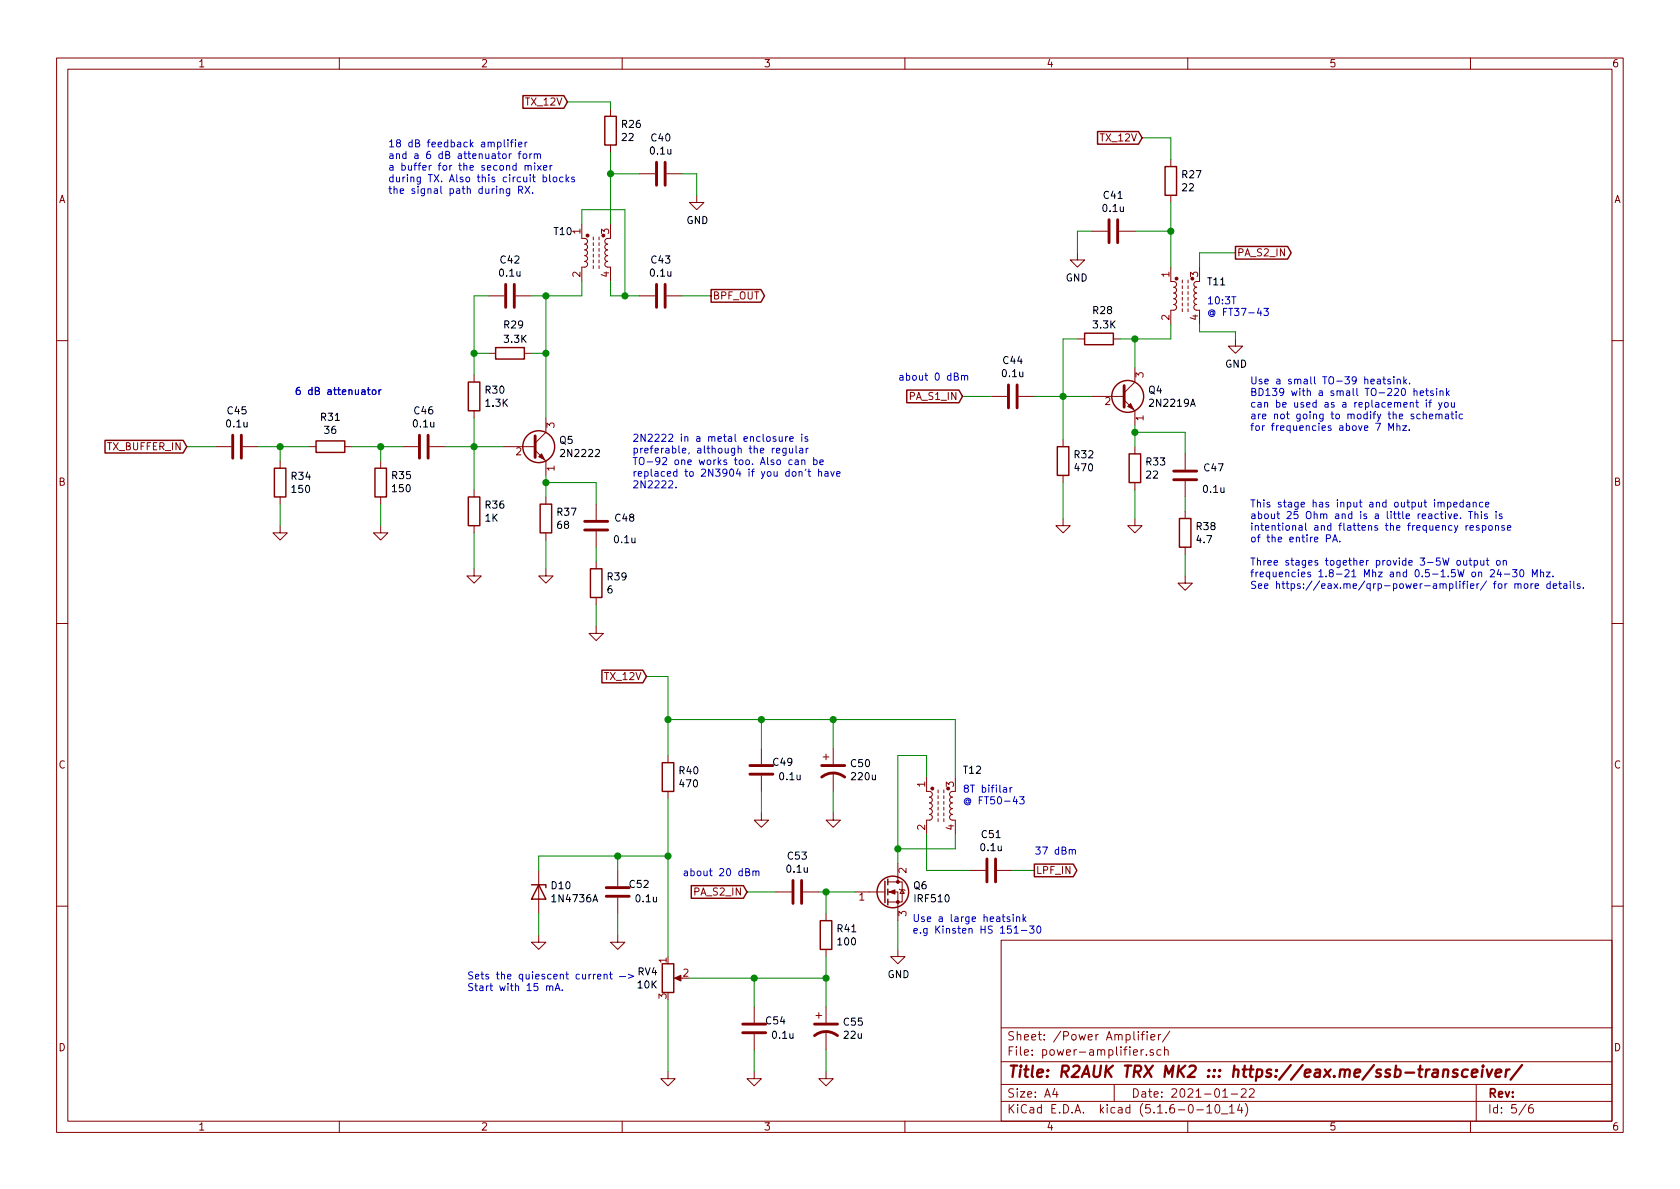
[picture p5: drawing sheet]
<svg xmlns="http://www.w3.org/2000/svg" width="297mm" height="210mm" viewBox="0 0 297 210" stroke-linecap="round" stroke-linejoin="round" font-family="sans-serif">
<g fill="none" stroke="#840000" stroke-width=".18">
<path d="M10 10.3h277v189.9h-277zM12 12.2h273v186.1h-273zM60 10.3v1.9M107.9 19.3v1.3M110 10.3v1.9M160 10.3v1.9M210 10.3v1.9M260 10.3v1.9M102.9 39.6v2.6h.7l.3 .4-.1 .4-.4 .2 .3 .1 .2 .3-.1 .4-.4 .2 .3 .1 .2 .3-.1 .4-.4 .2 .3 .1 .2 .3-.1 .4-.4 .2 .4 .2 .1 .4-.3 .4h-.7v2.6M107.9 39.6v2.6h-.6l-.4 .4 .1 .4 .4 .2-.3 .1-.2 .3 .1 .4 .4 .2-.3 .1-.2 .3 .1 .4 .4 .2-.4 .3v.5l.4 .2-.3 .2-.2 .4 .4 .4h.6v2.6M107.9 25.6v1.3M113 30.7h2.8"/>
<path d="M117.9 30.7h2.7M123.2 34.5v1.3h1.3l-1.3 1.3-1.3-1.3h1.3M207 28.2v1.3M207 34.5v1.3M86.4 52.3h2.8M91.2 52.3h2.8M104.9 41.9v.5M104.9 42.9v.5M104.9 43.9v.5M104.9 45v.5M104.9 46v.5M104.9 47v.5"/>
<path d="M105.9 41.9v.5M105.9 42.9v.5M105.9 43.9v.5M105.9 45v.5M105.9 46v.5M105.9 47v.5M113 52.3h2.8M117.9 52.3h2.7M190.5 44.7v1.3h-1.3l1.3 1.2 1.3-1.2h-1.3M190.5 59.9h1.3M193 40.9h2.8M196.8 59.9h1.3"/>
<path d="M197.9 40.9h2.8M207 47.2v2.6h.7l.3 .4-.1 .4-.4 .2 .3 .1 .2 .3-.1 .4-.4 .2 .3 .1 .2 .3-.1 .4-.4 .2 .3 .2 .2 .2-.1 .5-.4 .1 .4 .2 .1 .4-.3 .4-.7 .1v2.5M209 49.5v.5M209 50.5v.5M209 51.6v.5M209 52.6v.5M209 53.6v.5M209 54.6v.5M210.1 49.5v.5M210.1 50.5v.5M210.1 51.6v.5M210.1 52.6v.5"/>
<path d="M210.1 53.6v.5M210.1 54.6v.5M212.1 47.2v2.6h-.7l-.3 .4 .1 .4 .4 .2-.3 .1-.2 .3 .1 .4 .4 .2-.3 .1-.2 .3 .1 .4 .4 .2-.5 .4 .1 .4 .4 .2-.4 .2-.1 .5 .3 .3 .7 .1v2.5M218.4 59.9v1.3h1.3l-1.3 1.3-1.2-1.3h1.2M10 60.2h2M38.1 79h2.8M42.9 79h2.8M54.6 79h1.3M61 79h1.2M71.1 79h2.8M75.9 79h2.8M83.8 66.3v1.3"/>
<path d="M83.8 72.6v1.3M86.4 62.5h1.2M88.9 79h5.7M92.7 62.5h1.3M94.6 79.6l1.9 1.9v2.6M96.5 73.9v2.5l-1.9 2M175.3 70.1h2.8M180.1 70.1h2.8M188 77.7v1.3M193 70.1h5.8M198.8 70.7l1.9 1.9v2.6M200.7 65v2.6l-1.9 1.9"/>
<path d="M200.7 79v1.3M285 60.2h2M49.5 93v1.2h1.3l-1.3 1.3-1.2-1.3h1.2M49.5 81.5v1.3M49.5 87.9v1.2M67.3 93v1.2h1.3l-1.3 1.3-1.3-1.3h1.3M67.3 81.5v1.3M67.3 87.9v1.2M83.8 86.6v1.3M83.8 93v1.2M96.5 87.9v1.2M96.5 94.2v1.3"/>
<path d="M105.4 89.1v2.8M105.4 94v2.8M105.4 99.3v1.3M188 91.7v1.3h1.2l-1.2 1.2-1.3-1.2h1.3M188 84.1v1.2M200.7 91.7v1.3h1.2l-1.2 1.2-1.3-1.2h1.3M200.7 85.3v1.3M209.5 80.3v2.8M209.5 85.1v2.8M209.5 90.4v1.3M209.5 96.8v1.2M10 110.3h2"/>
<path d="M83.8 100.6v1.2h1.3l-1.3 1.3-1.3-1.3h1.3M96.5 100.6v1.2h1.3l-1.3 1.3-1.3-1.3h1.3M105.4 110.7v1.3h1.3l-1.3 1.3-1.3-1.3h1.3M105.4 105.7v1.2M209.5 101.8v1.3h1.3l-1.3 1.3-1.2-1.3h1.2M285 110.3h2M118.1 133.6v1.3M118.1 139.9v1.3M134.6 132.3v2.8M134.6 137.2v2.7M145.5 133.9h1.1M146 133.3v1.1"/>
<path d="M147.3 132.3v2.8M147.3 136.6v3.3M163.8 137.4v2.5l.7 .1 .3 .4-.1 .4-.4 .2 .4 .1 .1 .3-.1 .4-.4 .2 .4 .1 .1 .3-.1 .4-.4 .2 .4 .1 .1 .3-.1 .4-.4 .2 .4 .2 .1 .4-.3 .4h-.7v2.6M165.9 139.7v.5M166.9 139.7v.5M168.9 137.4v2.5l-.7 .1-.3 .4 .1 .4 .4 .2-.3 .1-.2 .3 .1 .4 .4 .2-.3 .1-.2 .3 .1 .4 .4 .2-.5 .3 .1 .5 .4 .2-.4 .2-.1 .4 .3 .4h.7v2.6M95.2 153.9v7.6M109.2 153.9v2.8M109.2 158.7v2.8M134.6 143.8v1.2h1.3l-1.3 1.3-1.3-1.3h1.3M137.2 157.7h2.8M142 157.7h2.8"/>
<path d="M147.3 143.8v1.2h1.3l-1.3 1.3-1.3-1.3h1.3M151.1 157.7h5.4M157 157.7h1.7v5.1M157 156h2.5v3.5h-2.5M158.7 152.6v3.4M159 157.2l.1 .1h.8l.1 .2M159.5 157.3l.4 .7h-.8zM165.9 140.7v.5M165.9 141.7v.5M165.9 142.7v.6M165.9 143.8v.5M165.9 144.8v.5"/>
<path d="M166.9 140.7v.5M166.9 141.7v.5M166.9 142.7v.6M166.9 143.8v.5M166.9 144.8v.5M171.4 153.9h2.8M176.3 153.9h2.8M10 160.2h2M95.2 165.3v1.3h1.3l-1.3 1.3-1.2-1.3h1.2M109.2 165.3v1.3h1.3l-1.3 1.3-1.3-1.3h1.3M119.6 173h1M133.3 178v2.8"/>
<path d="M144.3 179.6h1M144.8 179.1v1M146 161.5v1.3M146 167.9v1.3M146 178v2.8M158.7 167.9v1.3h1.3l-1.3 1.2-1.2-1.2h1.2M177 166.3h108v32h-108zM285 160.2h2M60 198.3v1.9M110 198.3v1.9M118.1 189.5v1.2h1.3l-1.3 1.3-1.3-1.3h1.3M133.3 189.5v1.2h1.3l-1.3 1.3-1.2-1.3h1.2"/>
<path d="M133.3 182.9v2.8M146 189.5v1.2h1.3l-1.3 1.3-1.2-1.3h1.2M146 182.4v3.3M160 198.3v1.9M177 194.8h108M177 191.8h108M177 187.8h108M177 181.8h108M186.5 192.5l-.4 1h1M186.8 193v1M197 191.8v3M201.3 182.4v.2"/>
<path d="M201.3 182.9v1M201.8 185.6v1M201.8 182.9h.5M202.2 185.6l-.4 .3M202.3 182.4l-.3 .2v1.3M202.7 186.5v.1M202.8 182.4v.2M202.8 182.9v1M203.5 183.4l.7-.1-.1-.3-.4-.1-.2 .2 .1 .7h.5M203.9 185.7a.37 .37 0 0 0-.6 .1l.1 .2 .5 .2 .1 .1-.2 .3-.5-.1M204.8 182.9v1M205.3 185.7l-.5-.1-.3 .3 .2 .6h.6"/>
<path d="M205.3 182.9l-.5 .3M205.9 185.7h.1a.37 .37 0 0 1 .6 .1v.8M205.9 185.1v1.5M206.8 182.3l-1.3 2M210 198.3v1.9M211.6 196.3h1.2M213.4 195.8l.4-.5v1.5M213.4 196.8h.8M215 195.4l.3-.1a.94 .94 0 0 1 0 1.5 .8 .8 0 0 1-.6-.6 .8 .8 0 0 1 .3-.8zM216 197h1.1M216.2 194h.8M217.4 195.8l.4-.5v1.5"/>
<path d="M217.4 196.8h.8M217.7 193.5h1.1M219.2 195.2l-.4 1.1h.9M219.5 192.7l.2-.2h.3l.3 .2v.3v.2l-.9 .8h.9M219.5 195.8v1M220.2 195.1a1.71 1.71 0 0 1 0 2.3M220.9 192.7l.2-.2h.4l.2 .2 .1 .3-1 1h1M260 198.3v1.9M261 191.8v6.5M269.8 195.2l-1.2 2M271 195.3a.62 .62 0 0 0-.7 .7v.7l.3 .1 .4-.1 .1-.5-.1-.2-.4-.1-.3 .3"/>
</g>
<path d="M255.2 189.3a.5 .5 0 0 1 .9 .1l-.1 1M255.3 189.1l-.2 1.3M257.7 189.2a.52 .52 0 0 0-.8 .3l.3 .3 .5 .1v.3l-.3 .2-.6-.1M259.5 189.2a.68 .68 0 0 0-1 .3v.8l.3 .1 .6-.1M260.2 189.8l1-.2v-.4l-.6-.1-.3 .3v.9l.2 .1 .5-.1M262.1 189.1l-.1 1.3M262.2 188.4l-.1 .1 .1 .1v-.2v.2M262.9 189.1l.3 1.3 .7-1.3M264.4 189.8l1-.2v-.4l-.6-.1-.3 .3v.9l.1 .1 .6-.1M266.3 189.1l-.1 1.3M266.9 189.1a.54 .54 0 0 0-.6 .4M269.1 188.3l-2 2.6" fill="none" stroke="#840000" stroke-width=".41"/>
<g fill="none" stroke="#840000" stroke-width=".51">
<path d="M116.1 28.7v4.1M117.6 28.7v4.1M196.1 38.9v4M197.6 38.9v4M89.4 50.3v4.1M90.9 50.3v4.1M116.1 50.3v4.1M117.6 50.3v4.1M41.1 77v4M42.7 77v4M74.2 77v4M75.7 77v4"/>
<path d="M94.6 77.1v3.8M178.3 68.1v4M179.8 68.1v4M198.8 68.2v3.8M103.4 92.2h4M103.4 93.7h4M207.5 83.3h4.1M207.5 84.8h4.1M132.6 135.4h4.1M132.6 136.9h4.1M145.3 137.4a3.3 3.3 0 0 1 4.1 0M145.3 135.4h4.1"/>
<path d="M107.2 157h4.1M107.2 158.5h4.1M140.2 155.7v4.1M141.7 155.7v4.1M174.5 151.9v4.1M176 151.9v4.1M131.3 181.1h4.1M131.3 182.6h4.1M144 183.1a3.3 3.3 0 0 1 4.1 0M144 181.1h4.1"/>
</g>
<g fill="none" stroke="#840000" stroke-width=".25">
<path d="M92.5 16.9h7.2l.6 1.1-.6 1.1h-7.2zM106.9 20.6h2.1v5h-2.1zM194.1 23.3h7.2l.6 1.1-.6 1.1h-7.2zM206 29.5h2v5h-2zM125.7 51.2h8.8l.7 1.1-.7 1.1h-8.8zM191.8 58.9h5v2.1h-5zM218.4 43.6h9.3l.6 1.1-.6 1.1h-9.3zM18.6 77.9h13.8l.6 1.1-.6 1.1h-13.8zM55.9 78h5.1v2h-5.1zM82.8 67.6h2v5h-2zM87.6 61.5h5.1v2h-5.1zM160.3 69h9.2l.7 1.1-.7 1.1h-9.2z"/>
<path d="M186.9 79h2.1v5.1h-2.1zM48.5 82.8h2v5.1h-2zM66.3 82.8h2v5.1h-2zM82.8 87.9h2v5.1h-2zM95.5 89.1h2v5.1h-2zM199.6 80.3h2.1v5h-2.1zM208.5 91.7h2.1v5.1h-2.1zM104.4 100.6h2v5.1h-2zM106.4 118.5h7.3l.6 1.1-.6 1.1h-7.3zM117.1 134.9h2v5h-2zM94 156.5h2.5v.5M95.2 156.5l1.3 2.5h-2.5z"/>
<path d="M122.2 156.6h9.2l.7 1.1-.7 1.1h-9.2zM156.5 155.8v3.8M157 155.4v1.1M157 157.2v1M157 159v1M182.9 152.8h6.9l.6 1.1-.6 1.1h-6.9zM117.1 170.4h2v5.1h-2zM145 162.8h2.1v5.1h-2.1z"/>
<circle cx="95.2" cy="79" r="2.82"/>
<circle cx="199.4" cy="70.1" r="2.82"/>
<circle cx="157.9" cy="157.7" r="2.79"/>
</g>
<g fill="#840000" stroke="#840000" stroke-width=".18">
<path d="M95.2 80.8l.6-.5 .5 1z"/>
<path d="M199.4 71.9l.5-.5 .5 1z"/>
<path d="M157.2 157.7l1-.4v.8z"/>
<path d="M119.3 173l1.1-.5v1z"/>
<circle cx="158.7" cy="159.5" r=".25"/>
<circle cx="158.7" cy="156" r=".25"/>
<circle cx="164.8" cy="139.4" r=".25"/>
<circle cx="208" cy="49.3" r=".25"/>
<circle cx="103.9" cy="41.7" r=".25"/>
</g>
<g fill="none" stroke="#008400" stroke-width=".18">
<path d="M100.3 18h7.6v1.3M102.9 39.6v-2.5h7.6v15.2M107.9 26.9v12.7M107.9 30.7h5.1M120.6 30.7h2.6v3.8M201.9 24.4h5.1v3.8M207 35.8v11.4M86.4 52.3h-2.6v14M96.5 52.3v21.6M102.9 49.8v2.5h-8.9M107.9 49.8v2.5h5.1M120.6 52.3h5.1"/>
<path d="M190.5 59.9h-2.5v17.8M193 40.9h-2.5v3.8M200.7 40.9h6.3M200.7 59.9v5.1M207 57.4v2.5h-8.9M212.1 57.4v1.3h6.3v1.2M218.4 44.7h-6.3v2.5M33 79h5.1M45.7 79h8.9M49.5 79v2.5M62.2 79h8.9M67.3 79v2.5"/>
<path d="M78.7 79h10.2M83.8 73.9v12.7M83.8 62.5h2.6M94 62.5h2.5M170.2 70.1h5.1M182.9 70.1h10.1M200.7 75.2v3.8M200.7 76.4h8.8v3.9M49.5 89.1v3.9M67.3 89.1v3.9M83.8 94.2v6.4M96.5 85.3h8.9v3.8"/>
<path d="M96.5 84.1v3.8M96.5 95.5v5.1M105.4 96.8v2.5M188 85.3v6.4M200.7 86.6v5.1M209.5 87.9v2.5M209.5 98v3.8M105.4 106.9v3.8M114.3 119.6h3.8v14M118.1 127.2h50.8v10.2M134.6 127.2v5.1M134.6 139.9v3.9"/>
<path d="M147.3 127.2v5.1M147.3 139.9v3.9M163.8 137.4v-3.8h-5.1v19M109.2 151.4v2.5M118.1 141.2v28M118.1 151.4h-22.9v2.5M132.1 157.7h5.1M144.8 157.7h6.3M146 157.7v3.8M163.8 147.6v6.3h7.6M168.9 147.6v2.5h-10.2M179.1 153.9h3.8"/>
<path d="M95.2 161.5v3.8M109.2 161.5v3.8M118.1 176.8v12.7M121.9 173h24.1M133.3 173v5M146 169.2v8.8M158.7 162.8v5.1M133.3 185.7v3.8M146 185.7v3.8"/>
</g>
<g fill="none" stroke="#0000c2" stroke-width=".18">
<path d="M89.2 24.7v1.1l.1 .2M89.8 24.7v.1M89.8 25.1v.9M90.1 33.4v1l-.2 .2h-.3M90.1 33.4h-.4l-.2 .2 .1 .6h.5M90.2 25.1h.5M90.4 27.2l-.4 .2M90.7 24.7l-.3 .2v1.1M91.1 24.7v.1M91.1 25.1v.9M91.6 27.2h.5M91.7 25.5l.6-.1-.1-.2-.3-.1-.2 .2v.6h.5"/>
<path d="M91.7 33.6l.7-.1v-.4l-.2-.2h-.5v1.3M92 33.6l.4 .6M92.1 26.8l-.3 .1v1.1M92.6 27.2h.3l.2 .2-.1 .6h-.3l-.2-.1zM92.8 29.4l.2-.1h.3l.1 .8M92.8 25.1v.9M92.8 29.3v.8M92.8 32.9l.9 1.3M93.2 25.1l-.4 .3M93.4 29.4l.1-.1h.4v.8M93.7 27.2v.8M93.7 32.9l-.9 1.3"/>
<path d="M94 27.2l-.3 .2M94.2 34.1v.1M94.5 27.3l.1-.1h.3l.1 .8M94.5 27.2v.8M94.5 28.8v.2M94.5 29.3v.8M95 27.4l.2-.2h.3l.1 .8M95 29.3l.7 .8M95.7 29.3l-.7 .8M96 31.4l.4-.1 .2 .2-.1 .6h-.5M96 30.9v1.3M96.1 29.7l.6-.1-.1-.3h-.3l-.2 .1 .1 .6h.4"/>
<path d="M97.2 30.9v1.1l.2 .2M97.3 29.3v.8M97.6 29.3h-.2l-.1 .2M97.9 31.4l.3-.1 .2 .1-.1 .7-.3 .1-.2-.3zM99.5 31.4l-.3-.1-.3 .2 .2 .6h.4M100.1 30.9v1.3M100.2 31.7l.4 .5M100.6 31.3l-.5 .5M101.5 31.4l-.3-.1-.1 .2v.2l.4 .1v.3h-.4M217.8 52.5h.7M222.6 54.5l-.3 .9h.8M222.9 55v.8"/>
<path d="M223.5 54.5h.8l-.5 .5 .4 .1 .1 .5-.3 .2-.5-.1M64.9 68.9h.5M65.1 68.5v1.1l.3 .2M65.9 69l.3-.1 .3 .3-.2 .5-.3 .1-.1-.2zM67 68.9v.9M67.4 68.9l-.4 .3M137.2 77.3l-.3-.1-.2 .2v.2l.5 .1v.3h-.5M137.3 79.7l.6-.1-.1-.3h-.3l-.2 .1v.7h.5M137.8 77.2v.8h.3l.2-.1M138.3 77.2v.8M138.9 77.2v.8M139 79.3v1l-.3 .2h-.3"/>
<path d="M139 79.3h-.4l-.2 .2 .1 .6h.5M139.3 77.2l-.4 .2M139.6 79.3v.8h.4l.1-.1M139.6 77.6l.7-.1-.1-.2-.4-.1-.2 .2 .1 .6h.5M140.1 79.3v.8M140.7 78.8v1.1l.2 .2M141.4 79.3h.5v.8M141.8 76.8v.1M141.8 77.2v.8M141.9 79.6h-.4l-.2 .2 .1 .3h.5M142.5 79.3v.8M142.8 77.3l-.3-.1-.2 .2 .1 .2 .4 .1v.3h-.5"/>
<path d="M142.9 79.3l-.4 .2M168.7 66.6l.6-.1 .1-.2-.1-.2-.6-.1v1.2h.5l.3-.2v-.2l-.3-.2M170 66.5l.2-.1h.3v.8M170 66.4v.8M170.5 66.6l.2-.2h.3l.1 .8M243.5 67.1h.5l.1 .8M244.1 67.4h-.4l-.2 .2v.2h.6M244.5 67.1h.5M244.7 66.6v1.1l.3 .2M245.5 76.1v-1.3l.4 1 .5-1v1.3M245.8 67.1h-.3l-.1 .1v.2l.4 .1v.3h-.4M246.5 66.6v.1"/>
<path d="M246.5 67.1v.8M247 75.4l.2-.1h.3v.8M247 74.8v1.3M247 67.2l.2-.1h.3l.1 .8M247 67.1v.8M248 75.3h.7l-.7 .8h.7M248.2 66.6v1.3M248.3 67.4l.4 .5M248.7 67.1l-.5 .4M249.2 76v.1M249.2 67.8v.1M250 69.2l.2-.1 .3 .1v.7"/>
<path d="M250 68.7v1.2M250.3 71.2h.5M250.5 70.7v1.1l.3 .2M251.1 69.5l.6-.1-.1-.2-.3-.1-.2 .2 .1 .6h.4M251.1 73.3l-.4-.1-.2 .3 .1 .5h.5M251.6 73.3l.2-.1 .3 .1 .1 .8M251.6 72.8v1.3M252.1 69.1h.5M252.2 70.7v.2M252.2 71.2v.8M252.2 68.7v1.1l.4 .1M252.6 71.2h.5"/>
<path d="M252.7 73.6l.6-.1v-.2l-.4-.1-.2 .2 .1 .6h.5M253.1 70.7l-.3 .2v1.1M253.4 69.2l-.3-.1-.2 .2 .1 .2 .4 .1v.3h-.5M253.9 73.3l.2-.1 .3 .1v.8M253.9 73.2v.9M254 68.7v.1M254 69.1v.8M254.4 71.2l.3 .8M254.4 73.4l.2-.2 .3 .1 .1 .8M254.6 69.2l.2-.1 .3 .1v.7M254.6 69.1v.8M255 71.2l-.4 1.1-.2 .1"/>
<path d="M255.4 71.3l.2-.1 .4 .1 .1 .5-.2 .2h-.3l-.2-.1zM255.6 73.3h.5v.8M255.8 68.7v1.2M255.9 69.5l.3 .4M256.1 73.5l-.4 .1-.2 .2 .1 .2h.5M256.2 69.1l-.4 .5M256.5 73.2h.5M256.6 71.2l.1 .8h.3l.1-.1M256.7 72.8v1.1l.3 .2M257.1 71.2v.8M257.5 72.8v.1M257.5 73.2v.9"/>
<path d="M258.6 73.3l-.4-.1-.2 .3 .1 .5h.5M118.2 85.1l.5-.1 .2 .4v.2l-.7 .7h.7M119.5 86.2v.1M140.1 81.4l-.4-.1-.2 .3 .1 .5h.5M140.2 83.4h.3l.2 .2-.1 .6h-.3l-.2-.2zM140.6 81.4h.5v.8M141.1 81.6l-.4 .1-.2 .2 .1 .2h.5M141.3 83.5l.2-.1h.3v.8M141.3 83.4v.8M141.8 81.5l.1-.2 .3 .1 .1 .8M141.8 81.3v.9M142.5 83l-.1 .2"/>
<path d="M142.8 83.4h.5M143 83v1l.3 .2M143.9 81.4l.3-.1 .3 .3-.2 .5h-.4M143.9 80.9v1.3M144.7 83.5l.2-.1h.3l.1 .8M144.7 83v1.2M145 81.7l.6-.1-.1-.2-.4-.1-.1 .2v.6h.5M145.9 83.4h.5v.8M146.4 83.7h-.4l-.2 .2 .1 .3h.5M146.9 83.4l.3 .8 .3-.8M147.9 83.8l.6-.1v-.3h-.4l-.2 .2 .1 .6h.5M234.5 95.2l.7-.1v-.4l-.2-.1h-.5v1.2"/>
<path d="M235.6 95.8l.4-1.2 .5 1.2M235.7 95.5h.6M236.9 95.7v.1M255.9 88.9l.4-.1 .2 .2-.1 .6h-.5M255.9 88.8v1.3M256.1 90.9l.3 .8 .3-.8M257 89.2l.6-.1v-.2l-.4-.1-.2 .2 .1 .6h.5M257.1 91.3l.6-.1-.1-.3h-.3l-.2 .2v.6h.5M257.7 99.2l.3-.1 .2 .2-.1 .6h-.3l-.2-.1zM258.2 91.6v.1M258.7 88.9l-.3-.1-.3 .2 .1 .6h.5M258.7 88.4v1.3"/>
<path d="M258.8 99.1l.1 .8h.3l.1-.1M259.2 92.9v.9M259.3 88.9h.5l.1 .8M259.3 99.1v.8M259.6 92.9l-.4 .3M259.6 90.4h.7M259.7 99.1h.5M259.9 89.1l-.5 .1-.1 .2 .1 .3 .5-.1M259.9 93.3l.6-.1v-.2l-.4-.1-.2 .2 .1 .6h.5M259.9 98.7v1.1l.3 .1M260 90.4v1.3M260.5 88.9l.2-.1 .3 .1v.8"/>
<path d="M260.5 88.8v.9M260.7 99.2l.3-.1 .3 .2-.2 .6h-.4M260.7 99.1v1.3M260.8 91l.2-.1h.3v.8M260.8 90.4v1.3M261.5 93l-.3-.1-.2 .2 .1 .2 .4 .1v.3h-.5M261.8 99.1l.1 .8h.3l.2-.1M261.9 90.4v.2M261.9 90.9v.8M262.1 93l.4-.1 .2 .3-.1 .5h-.5M262.1 92.9v1.3M262.2 88.9l-.4-.1-.2 .2 .1 .6h.5"/>
<path d="M262.4 99.1v.8M262.7 89.2l.5-.1v-.2l-.4-.1-.1 .2v.6h.5M262.8 99.1h.4M263 90.9h-.3l-.2 .2v.1l.5 .2v.3h-.5M263 98.7v1.1l.2 .1M263.2 93.1l.2-.2 .4 .2 .1 .4-.2 .2-.3 .1-.2-.2zM264.4 93.1l.2-.2 .3 .1v.8M264.4 92.9v.9M264.5 90.4v.2M264.5 90.9v.8M264.6 99.2l.2-.1 .4 .1 .1 .5-.2 .2h-.3l-.2-.1zM265.6 90.9h-.3l-.2 .2v.1l.5 .2v.3h-.5"/>
<path d="M265.8 99.2l.2-.1 .3 .1v.7M265.8 99.1v.8M266 93l-.3-.1-.2 .2 .1 .2 .4 .1v.3h-.5M266.5 93.3l.6-.1v-.2l-.4-.1-.2 .2 .1 .6h.5M263.5 100.9l.5-.2 .2 .4-.8 .9h.8M265 100.7l-.3 .9h.8M265.3 101.2v.8M266 101.5h1M266.1 103.2v.9M266.5 103.2l-.4 .2M267.4 100.7h.8l-.4 .5 .3 .1 .1 .5-.2 .2-.6-.1M267.8 103.3l.2-.1 .3 .1 .1 .8"/>
<path d="M267.8 103.2v.9M268.4 103.4l.2-.2 .3 .1v.8M268.8 100.9l.2-.2a.69 .69 0 0 1 .4 .7 .69 .69 0 0 1-.4 .6l-.2-.1-.1-.4zM269.6 103.3l.3-.1 .3 .2-.2 .6-.3 .1-.2-.2zM270.7 103.2v.9M270.9 102v-1.3l.4 .9 .5-.9v1.3M271.1 103.2l-.4 .2M271.4 103.6l.6-.1v-.2l-.4-.1-.2 .2 .1 .6h.5M272.4 101.3l.2-.1h.3v.8M272.4 100.7v1.3M273.4 101.2h.7l-.7 .8h.7M274.1 103.3l-.4-.1-.2 .2 .1 .6h.5"/>
<path d="M274.1 102.8v1.3M274.6 101.9v.1M274.6 103.6l.6-.1v-.2l-.4-.1-.2 .2 .1 .6h.5M275.6 103.2h.5M275.8 102.8v1.1l.3 .2M276.5 103.3h.5v.8M277 103.5l-.4 .1-.2 .2 .1 .2h.5M277.6 102.8v.1M277.6 103.2v.9M278.3 102.8v1.1l.1 .2M279.3 103.3l-.3-.1-.1 .2v.2l.4 .1v.3h-.4M280 103.9v.2"/>
<path d="M177.4 139.3h.5l.1 .8M178 139.6h-.4l-.2 .2v.2h.6M178.6 139.3v.8M178.9 139.3l-.3 .2M131.9 154.2l.5-.1 .1-.2-.1-.2-.5-.1v1.3h.4l.2-.2 .1-.3-.3-.2M133.1 154.1l.2-.1 .3 .1 .1 .8M133.1 154v.9M133.7 154.2l.1-.2 .3 .1 .1 .8M179.4 140.8l-.3 .9h.8M179.7 141.3v.9M180.3 140.9h.8l-.5 .5 .4 .1 .1 .4-.3 .3-.5-.2M189.1 150.3l.1-.1 .3 .1 .1 .7"/>
<path d="M189.6 150.4l.2-.2 .3 .1v.7M96.6 174.5l.2-.2 .3 .1 .1 .8M96.6 174.3v.9M97.2 174.5l.2-.2 .3 .1v.8M98.1 175.2l.5-1.3 .4 1.3M98.3 174.8h.6M99.4 175.1v.1M105.3 172.3l-.4 .2M105.7 172.7l.5-.1v-.3h-.4l-.1 .2v.6h.5M106.8 172.4l.2-.1h.3v.8M106.8 172.3v.8M107.8 172.3h.5"/>
<path d="M107.9 171.9v1l.4 .2M109.5 172.7h1.1M111.1 172.3l1 .3-1 .4M178.5 162.2l-.3-.1-.1 .2v.2l.4 .1v.3h-.4M179.1 161.7v.1M179.1 162.1v.9M179.3 164.1l.4-.4v1.3M179.3 165h.7M179.7 162.2l.2-.1 .3 .1 .1 .8M179.7 162.1v.9M180.6 164.5h1M180.9 161.7v1.3"/>
<path d="M181 162.5l.4 .5M181.4 162.1l-.5 .5M182 163.7h.8l-.4 .5 .4 .2v.4l-.2 .2-.6-.1M183.5 163.8l.1-.1a.69 .69 0 0 1 .4 .7 .69 .69 0 0 1-.4 .6 .83 .83 0 0 1-.1-1.2z"/>
</g>
<g fill="#008400" stroke="#008400" stroke-width=".25">
<circle cx="200.7" cy="76.4" r=".51"/>
<circle cx="207" cy="40.9" r=".51"/>
<circle cx="200.7" cy="59.9" r=".51"/>
<circle cx="134.6" cy="127.2" r=".51"/>
<circle cx="118.1" cy="127.2" r=".51"/>
<circle cx="133.4" cy="173" r=".51"/>
<circle cx="188" cy="70.1" r=".51"/>
<circle cx="118.1" cy="151.4" r=".51"/>
<circle cx="108" cy="30.7" r=".51"/>
<circle cx="109.2" cy="151.4" r=".51"/>
<circle cx="96.5" cy="52.3" r=".51"/>
<circle cx="96.5" cy="62.5" r=".51"/>
<circle cx="83.8" cy="62.5" r=".51"/>
<circle cx="96.5" cy="85.3" r=".51"/>
<circle cx="146.1" cy="157.7" r=".51"/>
<circle cx="146.1" cy="173" r=".51"/>
<circle cx="147.3" cy="127.2" r=".51"/>
<circle cx="67.3" cy="79" r=".51"/>
<circle cx="158.8" cy="150.1" r=".51"/>
<circle cx="49.5" cy="79" r=".51"/>
<circle cx="83.8" cy="79" r=".51"/>
<circle cx="110.5" cy="52.3" r=".51"/>
</g>
<text font-size="2.8" fill="#840000" x="178" y="190.5">Title: R2AUK TRX MK2 ::: https://eax.me/ssb-transceiver/</text>
<g font-size="2.1" fill="#840000">
<text x="178" y="184">Sheet: /Power Amplifier/</text>
<text x="178" y="186.7">File: power-amplifier.sch</text>
<text x="178" y="196.9">KiCad E.D.A. kicad (5.1.6-0-10_14)</text>
<text x="178" y="194.1">Size: A4</text>
<text x="200" y="194.1">Date: 2021-01-22</text>
<text x="263" y="194.1">Rev:</text>
<text x="263" y="196.9">Id: 5/6</text>
</g>
<g font-size="1.8" fill="#840000">
<text x="35" y="11.9">1</text>
<text x="85" y="11.9">2</text>
<text x="135" y="11.9">3</text>
<text x="185" y="11.9">4</text>
<text x="235" y="11.9">5</text>
<text x="285" y="11.9">6</text>
<text x="93.1" y="18.7">TX_12V</text>
<text x="194.7" y="25">TX_12V</text>
<text x="10.4" y="35.9">A</text>
<text x="285.4" y="35.9">A</text>
<text x="102.6" y="41.4" transform="rotate(-90 102.6 41.4)">1</text>
<text x="107.7" y="41.4" transform="rotate(-90 107.7 41.4)">3</text>
<text x="218.7" y="45.3">PA_S2_IN</text>
<text x="102.6" y="49" transform="rotate(-90 102.6 49)">2</text>
<text x="107.7" y="49" transform="rotate(-90 107.7 49)">4</text>
<text x="126" y="53">BPF_OUT</text>
<text x="206.8" y="49" transform="rotate(-90 206.8 49)">1</text>
<text x="211.8" y="49" transform="rotate(-90 211.8 49)">3</text>
<text x="206.8" y="56.6" transform="rotate(-90 206.8 56.6)">2</text>
<text x="211.8" y="56.6" transform="rotate(-90 211.8 56.6)">4</text>
<text x="161" y="70.7">PA_S1_IN</text>
<text x="195.4" y="71.6">2</text>
<text x="202.2" y="66.8" transform="rotate(-90 202.2 66.8)">3</text>
<text x="98" y="75.7" transform="rotate(-90 98 75.7)">3</text>
<text x="202.2" y="74.4" transform="rotate(-90 202.2 74.4)">1</text>
<text x="19.1" y="79.6">TX_BUFFER_IN</text>
<text x="91.3" y="80.5">2</text>
<text x="98" y="83.3" transform="rotate(-90 98 83.3)">1</text>
<text x="10.4" y="85.9">B</text>
<text x="285.4" y="85.9">B</text>
<text x="107.1" y="120.3">TX_12V</text>
<text x="10.4" y="135.9">C</text>
<text x="285.4" y="135.9">C</text>
<text x="163.6" y="139.2" transform="rotate(-90 163.6 139.2)">1</text>
<text x="168.7" y="139.2" transform="rotate(-90 168.7 139.2)">3</text>
<text x="163.6" y="146.8" transform="rotate(-90 163.6 146.8)">2</text>
<text x="168.7" y="146.8" transform="rotate(-90 168.7 146.8)">4</text>
<text x="160.3" y="154.4" transform="rotate(-90 160.3 154.4)">2</text>
<text x="183.1" y="154.6">LPF_IN</text>
<text x="122.9" y="158.4">PA_S2_IN</text>
<text x="151.9" y="159.3">1</text>
<text x="160.3" y="162" transform="rotate(-90 160.3 162)">3</text>
<text x="117.9" y="170.3" transform="rotate(-90 117.9 170.3)">1</text>
<text x="120.8" y="172.7">2</text>
<text x="117.9" y="176.6" transform="rotate(-90 117.9 176.6)">3</text>
<text x="10.4" y="185.9">D</text>
<text x="285.4" y="185.9">D</text>
<text x="35" y="199.9">1</text>
<text x="85" y="199.9">2</text>
<text x="135" y="199.9">3</text>
<text x="185" y="199.9">4</text>
<text x="235" y="199.9">5</text>
<text x="285" y="199.9">6</text>
</g>
<g font-size="1.8">
<text x="110" y="22.6">R26</text>
<text x="110" y="24.9">22</text>
<text x="115.1" y="27.3">0.1u</text>
<text x="115.2" y="25">C40</text>
<text x="195.2" y="35.2">C41</text>
<text x="209.1" y="31.5">R27</text>
<text x="209.1" y="33.8">22</text>
<text x="98" y="41.6">T10</text>
<text x="121.4" y="39.6">GND</text>
<text x="195.1" y="37.5">0.1u</text>
<text x="88.5" y="46.6">C42</text>
<text x="115.2" y="46.6">C43</text>
<text x="88.4" y="48.9">0.1u</text>
<text x="115.1" y="48.9">0.1u</text>
<text x="188.4" y="49.8">GND</text>
<text x="213.6" y="50.5">T11</text>
<text x="89.2" y="58.1">R29</text>
<text x="193.3" y="55.5">R28</text>
<text x="193.4" y="58.1">3.3K</text>
<text x="89.3" y="60.6">3.3K</text>
<text x="177.4" y="64.4">C44</text>
<text x="216.6" y="65">GND</text>
<text x="85.9" y="69.6">R30</text>
<text x="86" y="71.9">1.3K</text>
<text x="177.3" y="66.7">0.1u</text>
<text x="203.1" y="69.6">Q4</text>
<text x="203.5" y="71.9">2N2219A</text>
<text x="40.2" y="75.6">0.1u</text>
<text x="40.3" y="73.3">C45</text>
<text x="56.8" y="74.4">R31</text>
<text x="57.5" y="76.7">36</text>
<text x="73.2" y="75.6">0.1u</text>
<text x="73.3" y="73.3">C46</text>
<text x="99" y="78.5">Q5</text>
<text x="99.5" y="80.8">2N2222</text>
<text x="190" y="81">R32</text>
<text x="190.1" y="83.4">470</text>
<text x="202.7" y="82.3">R33</text>
<text x="213" y="83.4">C47</text>
<text x="51.6" y="84.9">R34</text>
<text x="51.7" y="87.2">150</text>
<text x="69.4" y="84.7">R35</text>
<text x="69.5" y="87">150</text>
<text x="85.9" y="89.9">R36</text>
<text x="202.7" y="84.6">22</text>
<text x="212.9" y="87.2">0.1u</text>
<text x="85.8" y="92.2">1K</text>
<text x="98.6" y="91.2">R37</text>
<text x="98.6" y="93.5">68</text>
<text x="108.8" y="92.2">C48</text>
<text x="211.6" y="93.7">R38</text>
<text x="108.7" y="96.1">0.1u</text>
<text x="211.7" y="96.1">4.7</text>
<text x="107.4" y="104.9">6</text>
<text x="107.5" y="102.6">R39</text>
<text x="120.2" y="136.9">R40</text>
<text x="136.8" y="135.4">C49</text>
<text x="137.9" y="138">0.1u</text>
<text x="150.5" y="135.7">C50</text>
<text x="150.7" y="138">220u</text>
<text x="170.4" y="136.8">T12</text>
<text x="120.3" y="139.2">470</text>
<text x="173.6" y="148.2">C51</text>
<text x="139.2" y="154.3">0.1u</text>
<text x="139.3" y="152">C53</text>
<text x="173.5" y="150.5">0.1u</text>
<text x="97.6" y="157.2">D10</text>
<text x="97.8" y="159.6">1N4736A</text>
<text x="111.4" y="157">C52</text>
<text x="112.5" y="159.6">0.1u</text>
<text x="161.6" y="157.2">Q6</text>
<text x="161.9" y="159.6">IRF510</text>
<text x="148.1" y="164.9">R41</text>
<text x="148.2" y="167.2">100</text>
<text x="112.8" y="172.5">RV4</text>
<text x="156.9" y="173">GND</text>
<text x="112.8" y="174.8">10K</text>
<text x="135.5" y="181.1">C54</text>
<text x="136.7" y="183.7">0.1u</text>
<text x="149.3" y="181.4">C55</text>
<text x="149.3" y="183.7">22u</text>
</g>
<g font-size="1.8" fill="#0000c2">
<text x="68.6" y="26.1">18 dB feedback amplifier</text>
<text x="68.6" y="28.1">and a 6 dB attenuator form</text>
<text x="68.6" y="30.2">a buffer for the second mixer</text>
<text x="68.6" y="32.2">during TX. Also this circuit blocks</text>
<text x="68.6" y="34.3">the signal path during RX.</text>
<text x="213.4" y="53.8">10:3T</text>
<text x="213.4" y="55.9">@ FT37-43</text>
<text x="52.1" y="69.8">6 dB attenuator</text>
<text x="158.7" y="67.3">about 0 dBm</text>
<text x="221" y="68">Use a small TO-39 heatsink.</text>
<text x="221" y="70">BD139 with a small TO-220 hetsink</text>
<text x="221" y="72.1">can be used as a replacement if you</text>
<text x="221" y="74.1">are not going to modify the schematic</text>
<text x="221" y="76.2">for frequencies above 7 Mhz.</text>
<text x="111.8" y="78.1">2N2222 in a metal enclosure is</text>
<text x="111.8" y="80.2">preferable, although the regular</text>
<text x="111.8" y="82.2">TO-92 one works too. Also can be</text>
<text x="111.8" y="84.3">replaced to 2N3904 if you dont have</text>
<text x="111.8" y="86.4">2N2222.</text>
<text x="221" y="89.7">This stage has input and output impedance</text>
<text x="221" y="91.8">about 25 Ohm and is a little reactive. This is</text>
<text x="221" y="93.8">intentional and flattens the frequency response</text>
<text x="221" y="95.9">of the entire PA.</text>
<text x="221" y="100">Three stages together provide 3-5W output on</text>
<text x="221" y="102.1">frequencies 1.8-21 Mhz and 0.5-1.5W on 24-30 Mhz.</text>
<text x="221" y="104.1">See https://eax.me/qrp-power-amplifier/ for more details.</text>
<text x="170.2" y="140.2">8T bifilar</text>
<text x="170.2" y="142.2">@ FT50-43</text>
<text x="120.6" y="154.9">about 20 dBm</text>
<text x="182.9" y="151.1">37 dBm</text>
<text x="161.3" y="163">Use a large heatsink</text>
<text x="161.3" y="165.1">e.g Kinsten HS 151-30</text>
<text x="82.5" y="173.2">Sets the quiescent current &gt;</text>
<text x="82.5" y="175.3">Start with 15 mA.</text>
</g>
</svg>
